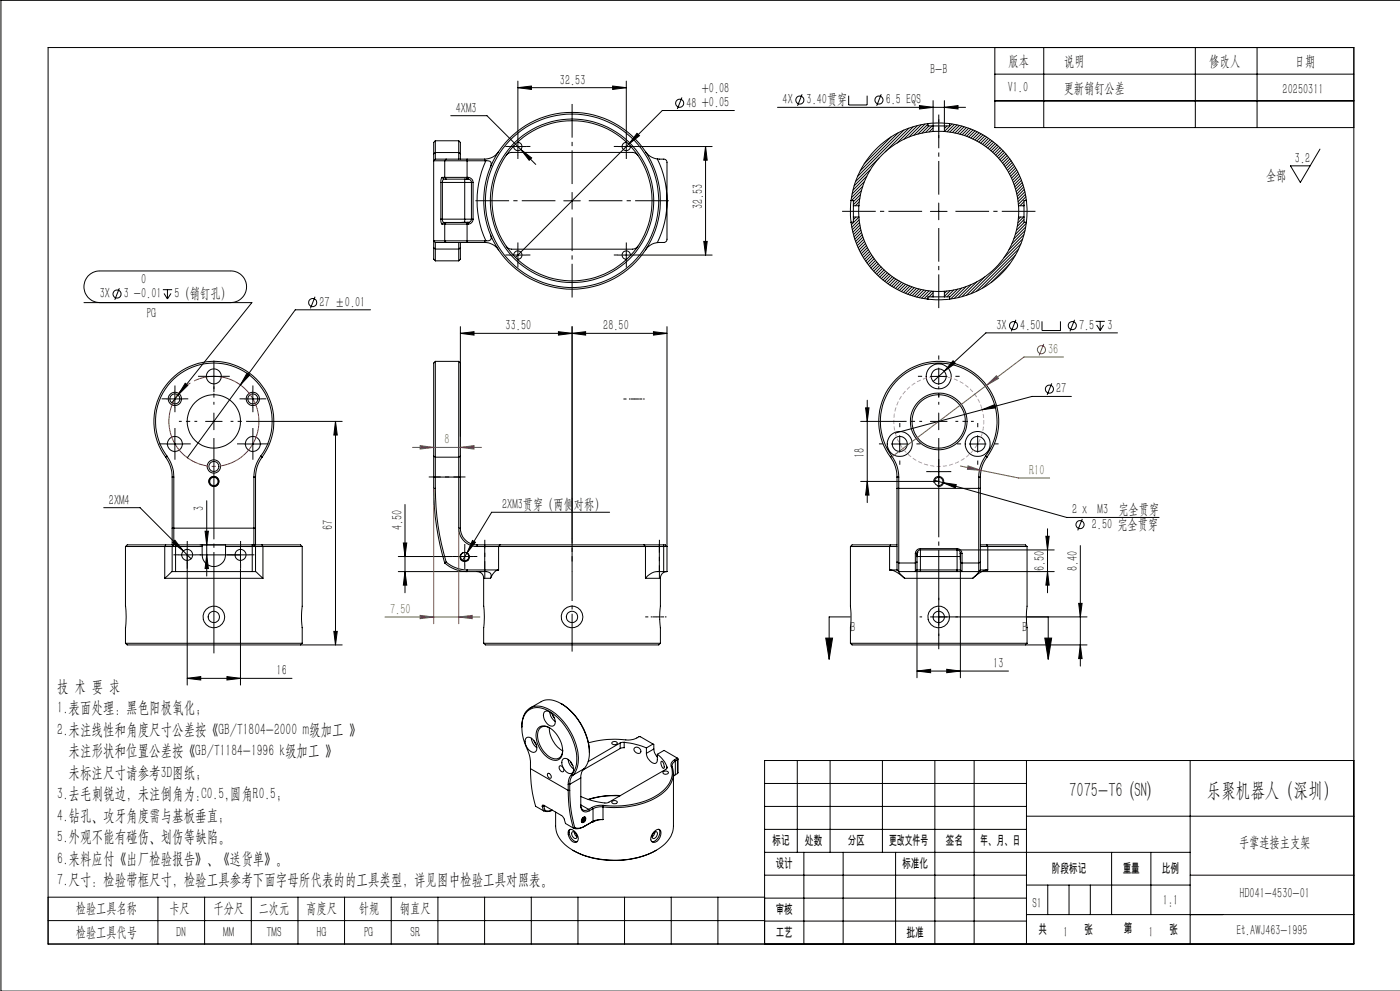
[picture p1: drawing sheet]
<svg xmlns="http://www.w3.org/2000/svg" width="420mm" height="297mm" viewBox="0 0 420 297" stroke-linecap="round" stroke-linejoin="round" font-family="sans-serif">
<g fill="none" stroke="#000" stroke-width=".3">
<path d="M14.4 14.2h391.8v268.7h-391.8zM298.4 14.2v24h107.8M313.1 14.2v24M358.6 14.2v24M377.1 14.2v24M420 .1h-419.7v296.9h419.7M135.2 34.7h10.9l14.6 14.6M155.4 26.3l4-.5v1zM155.4 24.3v15.9M155.4 26.3h32.5M183.8 25.8l4.1 .5-4.1 .5zM187.9 24.3v15.9"/>
<path d="M191.1 40l.7 .7-3.2 2.5zM204.6 29.2l-1.4 3.5M220.3 33.1h-21.6l-44 44M233.3 32.2h56.4M240.6 28.3l-1.3 3.4M254.6 28.7v2.8h5.5v-2.8M264.4 28.3l-1.4 3.4M269.5 39.8l-11.4 11.4M271.2 39l-14 13.9M272.7 38.4l-7.1 7.1M274 38l-4.9 4.9M275.2 37.6l-4.1 4.2"/>
<path d="M275.8 31.6l4.1 .6-4.1 .5zM276.4 37.4l-3.7 3.7M277.5 37.2l-3.4 3.4M278.4 37l2.5-.1 4 .1M278.4 37v.7h6.5v-.7M278.4 37a26.6 26.6 0 0 0-23.1 23.1M278.4 37.2l-3 3M278.7 37.7l-2.1 2.2M279.6 37.7l-1.9 2M279.9 30.2v9.2M279.9 39.4h3.4M279.9 39.4a24.1 24.1 0 0 0-22.2 22.3"/>
<path d="M279.9 38.3l-1.2 1.2M279.9 39.2l-.2 .2M283.3 32.2l4.1-.6v1.1zM283.3 30.2v9.2M283.3 39.4a24 24 0 0 1 22.2 22.3M284.1 37.7l-.8 .8M284.9 37a26.5 26.5 0 0 1 23 23.1M285.6 37.1l-2.3 2.3M286.3 37.3l-2.1 2.2M287.1 37.4l-2.2 2.2M287.8 37.6l-2.1 2.1M288.6 37.8l-2.1 2.1"/>
<path d="M289.2 38l-2 2M289.9 38.2l-2 2M290.6 38.4l-2 2M291.3 38.7l-2 1.9M291.9 38.9l-1.9 1.9M292.5 39.2l-1.9 1.9M293.1 39.5l-1.8 1.9M293.7 39.8l-1.8 1.9M298.4 22.2h107.8M298.4 30.2h107.8M130.1 48.2h3.3M130.1 46.1v2.1"/>
<path d="M130.1 48.2v24M130.6 47.7h3.2M130.6 45.7v2M130.6 42.2v3.5M130.6 42.2l-.5 .5v3.4M130.6 42.2h7M130.6 47.7l-.5 .5M130.6 45.7l-.5 .4M130.6 45.7h7M132.3 54.7h7.1M132.3 54.7v11M132.6 53.2h.8"/>
<path d="M132.6 53.2l-.3 1.5M132.6 53.2l.5 .5M133.1 53.7h.7M133.1 53.7l-.4 1v11l.4 1M133.4 53.2h7M133.4 48.2h12M133.4 53.2l.4 .5M133.4 48.2v5M133.8 53.7h6.3M133.8 47.7h6.3M133.8 47.7l-.4 .5M137.6 45.7v2"/>
<path d="M137.6 42.2v3.5M137.6 42.2l.5 .5v3.4M137.6 45.7l.5 .4M138.1 46.1v1.6M139.3 53.7h.1M139.4 53.7h1M139.4 54.7h2M139.4 53.7v1M139.4 54.7v11M140 53.7h.4M140.1 47.7v6M140.1 53.7h.3"/>
<path d="M140.1 47.7h5.3M140.4 53.2a1.57 1.57 0 0 1 1.5 1.5M140.4 53.7a1.02 1.02 0 0 1 1 1M140.4 53.2v.5M141.4 54.7v11M141.4 54.7h.5M141.9 54.7v11M145.4 47.7v.5M145.8 48.2a1.18 1.18 0 0 1 1.4 .3 1.18 1.18 0 0 1-.1 1.5M145.8 48.2h-.4M145.8 48.2a28.6 28.6 0 0 0 0 24M149.6 45.5a5.1 5.1 0 0 1-4.2 2.2"/>
<path d="M151.9 46.5a1.89 1.89 0 0 1 1.6-.8h36.2a1.89 1.89 0 0 1 1.6 .8M152.9 43.9h4.9M155.2 42.7a1.25 1.25 0 0 1 1.4 1.2 1.25 1.25 0 0 1-1.3 1.3 1.25 1.25 0 0 1-1.2-1.5M155.4 41.4v5M156.2 44.8l3.3 2.5-.7 .7zM171.6 57.7v5M185.4 43.9h5M187.9 41.4v5M188 42.7a1.25 1.25 0 0 0-1.4 1.2 1.25 1.25 0 0 0 1.4 1.3 1.25 1.25 0 0 0 1.1-1.5M191.6 43.9h22M193.6 45.5l.2 .1a5.2 5.2 0 0 0 3.4 2.1M197.2 47.7a28.6 28.6 0 0 1 0 25"/>
<path d="M197.2 47.7h1.9a.96 .96 0 0 1 1 1v23a.96 .96 0 0 1-1 1h-1.9M211.7 43.9l.5 4.1h-1.1zM211.7 43.9v32.5M258 59.4l-2 1.9M258.2 58.3l-2.2 2.2M258.4 57.1l-3 3M258.8 55.8l-3.4 3.4M259.3 54.4l-3.7 3.7M260 52.8l-4.1 4.2M261.1 50.8l-4.9 4.9M263.8 47.3l-7.1 7.1M267.4 41l-8.1 8.1"/>
<path d="M294.3 40.1l-1.8 1.8M294.9 40.4l-1.8 1.9M295.5 40.7l-1.8 1.9M296 41.1l-1.8 1.8M296.5 41.4l-1.8 1.9M297.1 41.8l-1.8 1.8M297.6 42.2l-1.8 1.8M298.1 42.6l-1.8 1.8M298.6 43l-1.8 1.8M299.1 43.4l-1.8 1.8M299.5 43.8l-1.7 1.8M300 44.3l-1.8 1.8"/>
<path d="M300.5 44.7l-1.8 1.8M300.9 45.2l-1.7 1.8M301.3 45.6l-1.7 1.8M301.8 46.1l-1.8 1.8M302.2 46.6l-1.8 1.8M302.6 47.1l-1.8 1.8M303 47.6l-1.8 1.8M303.3 48.2l-1.8 1.7M303.7 48.7l-1.8 1.8M304 49.2l-1.8 1.8M304.4 49.8l-1.9 1.8M304.7 50.4l-1.8 1.8"/>
<path d="M305 50.9l-1.8 1.9M305.3 51.5l-1.8 1.9M305.6 52.1l-1.9 1.9M305.9 52.8l-1.9 1.9M306.2 53.4l-2 1.9M306.4 54l-2 2M306.7 54.7l-2 2M306.9 55.4l-2 2M307.1 56.1l-2.1 2M307.3 56.8l-2.1 2.1M307.4 57.5l-2.1 2.1M307.6 58.2l-2.2 2.2"/>
<path d="M307.8 59l-2.3 2.2M307.9 59.8l-.3 .3M396 44.7l-5.9 10-3-5h5.9M130.1 72.2h3.3M130.1 72.2v2.1M130.1 74.3v3.4l.5 .5M130.1 72.2l.5 .5M130.1 74.3l.5 .3M130.6 72.7h3.2M130.6 72.7v1.9M130.6 74.6v3.6M130.6 78.2h7"/>
<path d="M130.6 74.6h7M132.3 65.7v.8l.3 .7M132.3 65.7h7.1M132.6 67.2h.8M133.1 66.7h.7M133.1 66.7l-.5 .5M133.4 72.2h12M133.4 67.2h7M133.4 72.2l.4 .5M133.4 67.2v5M133.8 72.7h6.3M133.8 66.7h6.3"/>
<path d="M133.8 66.7l-.4 .5M137.6 72.7v1.9M137.6 74.6v3.6M138.1 72.7v1.6M138.1 74.3v3.4l-.5 .5M138.1 74.3l-.5 .3M139.4 66.6l-.9 .1M139.4 66.6h.8M139.4 65.7h2M139.4 65.7v.9M140.1 66.7v6M140.1 66.7h.3"/>
<path d="M140.1 72.7h5.3M140.2 66.6l.5 .1M140.2 66.6h.5M140.4 66.7v.5M141.4 65.7a1.02 1.02 0 0 1-1 1M141.4 65.7h.5M141.9 65.7a1.51 1.51 0 0 1-1.5 1.5M145.4 72.7a5.1 5.1 0 0 1 4.2 2.2M145.4 72.2h.4M145.4 72.2v.5M147.1 70.4a1.16 1.16 0 0 1 .1 1.4 1.16 1.16 0 0 1-1.4 .4M151.9 73.8l.5 .5 1.1 .4h36.2l1.2-.4 .4-.5"/>
<path d="M152.9 76.4h4.9M154.1 76.6a1.26 1.26 0 0 1 1.2-1.4 1.26 1.26 0 0 1 1.3 1.3 1.26 1.26 0 0 1-1.4 1.2M155.4 73.9v5M169.1 60.2h5M185.4 76.4h5M187.9 73.9v5M189.1 76.6a1.26 1.26 0 0 0-1.2-1.4 1.26 1.26 0 0 0-1.3 1.3 1.26 1.26 0 0 0 1.4 1.2M191.6 76.4h22M197.2 72.7l-2.1 .8-1.5 1.4M211.1 72.4h1.1l-.5 4zM255.3 60.1l-.2 2.4 .2 4.1M255.3 66.6a26.5 26.5 0 0 0 23.1 23"/>
<path d="M255.3 60.1h.7v1.6M256 61.7v3.3M256 65v1.6h-.7M256 61.7h1.7M256 65h1.7M256.8 65l-.8 .8M257.7 61.7v3.3M257.7 65a24.1 24.1 0 0 0 22.2 22.3M257.7 65.1l-2.3 2.2M257.7 61.5l-.2 .2M257.7 65.9l-2.1 2.2M257.8 60.5l-1.2 1.2"/>
<path d="M257.8 66.7l-2.1 2.2M258 67.5l-2.1 2.1M258.1 68.2l-2.1 2.1M258.3 69l-2.1 2M258.4 69.7l-1.9 2M258.7 70.4l-2 2M258.9 71l-2 2M259.1 71.7l-1.9 1.9M259.4 72.4l-1.9 1.9M259.6 73l-1.9 1.9M259.9 73.6l-1.8 1.9M260.2 74.2l-1.8 1.9"/>
<path d="M260.5 74.8l-1.8 1.8M260.8 75.4l-1.8 1.8M261.2 75.9l-1.8 1.8M261.5 76.5l-1.8 1.8M261.9 77l-1.8 1.8M262.3 77.5l-1.8 1.8M262.6 78.1l-1.7 1.7M263 78.6l-1.7 1.7M263.5 79.1l-1.8 1.7M263.9 79.5l-1.8 1.8M264.3 80l-1.8 1.8M279.1 63.4h5"/>
<path d="M281.6 60.9v5M303 79.1l-5.7 5.6M304.6 76.5l-9.9 9.9M305.5 61.7v3.3M305.5 65a24 24 0 0 1-22.2 22.3M305.5 61.7h1.7M305.5 65h1.7M305.6 74.6l-12.7 12.7M306.2 65l-.7 .8M306.3 73.1l-15 14.9M306.8 71.6l-5.6 5.6M307.1 65l-1.7 1.8"/>
<path d="M307.2 70.3l-4.5 4.6M307.2 61.7v3.3M307.2 60.4l-1.2 1.3M307.2 61.3l-.3 .4M307.2 65.8l-2 2M307.2 65v1.6h.7M307.3 66.6l-2.4 2.4M307.5 69.1l-3.9 4M307.7 68l-3.5 3.6M307.9 67l-3.3 3.2M307.9 60.1l.2 2.5-.2 4M307.9 66.6a26.4 26.4 0 0 1-23 23"/>
<path d="M307.9 60.1h-.7v1.6M25.2 90.7h50.4l-22.2 27.7M29.9 90.7a4.7 4.7 0 0 1-4.7-4.7 4.7 4.7 0 0 1 4.7-4.8h39.3a4.7 4.7 0 0 1 4.8 4.8 4.7 4.7 0 0 1-4.8 4.7M35.8 86.4l-1.4 3.4M48.9 86.8h2.7M49.2 87.9l1 1.7M50.2 86.8v2.8M51.3 87.9l-1.1 1.7M94.5 88.9l-1.4 3.5M111.2 92.8h-22.6l-32.4 44.4M138.1 99.9l4.1-.5v1zM138.1 97.9v32.9"/>
<path d="M167.5 99.4l4.1 .5-4.1 .5zM171.6 97.9v73.4M171.6 99.9l4.1-.5v1zM196 99.4l4.1 .5-4.1 .5zM200.1 97.9v73.4M200.1 99.9h-62M264.8 80.4l-1.8 1.8M265.2 80.9l-1.7 1.8M265.7 81.3l-1.8 1.8M266.2 81.7l-1.8 1.8M266.7 82.1l-1.8 1.8M267.2 82.5l-1.8 1.8"/>
<path d="M267.7 82.9l-1.8 1.8M268.2 83.3l-1.8 1.8M268.7 83.6l-1.8 1.8M269.3 84l-1.8 1.8M269.9 84.3l-1.9 1.8M270.5 84.6l-1.9 1.9M271.1 84.9l-1.9 1.9M271.7 85.2l-1.9 1.9M272.3 85.5l-1.9 1.9M272.9 85.7l-1.9 2M273.6 86l-2 1.9M274.2 86.2l-1.9 2"/>
<path d="M275 86.4l-2.1 2M275.7 86.6l-2.1 2M276.4 86.8l-2.1 2M277.1 86.9l-2.1 2.1M277.9 87.1l-2.1 2.1M278.4 89.6l2.3 .2 4.2-.2M278.4 89.3l-.4 .3M278.7 87.2l-2.2 2.2M279.5 87.3l-2.3 2.2M279.9 89h3.4M279.9 87.3h3.4M279.9 87.7l-1.2 1.3"/>
<path d="M279.9 88.6l-.3 .4M279.9 89h-1.5v.6M279.9 87.3v1.7M283.3 89h1.6v.6M283.3 87.3v1.7M284 87.2l-.7 .7M285 87.1l-1.7 1.7M286.1 86.9l-2 2.1M287.3 86.7l-2.4 2.4M288.5 86.4l-3.3 3.2M289.8 85.9l-3.5 3.5M291.3 85.3l-3.9 3.9"/>
<path d="M293.1 84.4l-4.5 4.5M295.5 82.9l-5.6 5.6M304.8 95.8l-1.4 3.5M312.6 96.3v2.8h5.5v-2.8M322.4 95.8l-1.4 3.5M328.7 96.3h2.7M329 97.4l1.1 1.7M330.1 96.3v2.8M331.1 97.4l-1 1.7M335.2 99.8h-39.4l-15.8 14.5M50 119.6h5M52.5 117v5.1"/>
<path d="M53.4 118.4l-1.9 2.3M55.6 114.9l.7 .6-2.9 2.9zM61.7 112.8h4.9M64.2 110.3v5M73.3 119.6h5.1M74.1 111.8l.8 .6-2.8 3zM75.8 117v5.1M130.6 108.3v28.7M130.6 108.3l-.5 .5v27.9M130.6 108.3h7M137.6 108.3l.5 .5v27.9M137.6 108.3v28.7"/>
<path d="M260.2 119.9v30.7M279.1 112.8h5M281.6 110.3v5M285.9 108.1l.7 .8-3.3 2.4zM315.5 114.9l-1.4 3.5M321.4 118.8h-11.8l-41 11M49.7 137a18 18 0 0 1 2.4-24 18 18 0 0 1 24.2 0 18 18 0 0 1 2.3 24M49.7 137a10 10 0 0 1 1.9 6M50 133.1h5M50.1 136.7a17.5 17.5 0 0 1 2.3-23.4 17.5 17.5 0 0 1 23.5 0 17.5 17.5 0 0 1 2.3 23.4M50.1 136.7a10.7 10.7 0 0 1 2 6.3M50.1 136.7l-.4 .3"/>
<path d="M52.5 130.6v4.9M61.7 126.3h4.9M64.2 123.8v5M73.3 133.1h5.1M74.6 126.3h28.1M75.8 130.6v4.9M78.2 136.7a10.7 10.7 0 0 0-2 6.3M78.2 136.7l.4 .3M78.6 137a9.8 9.8 0 0 0-1.9 6M100.6 126.3l.6 4.1h-1zM100.6 126.3v67M130.1 136.7v6.3"/>
<path d="M130.1 136.7l.5 .3M130.6 137v9.4M130.6 137h7M137.6 137v21.3M138.1 136.7v6.3M138.1 136.7l-.5 .3M258.2 126.3h12.9M259.7 122.2h1l-.5 4.1zM267.2 137a18 18 0 0 1 2.3-24 18 18 0 0 1 24.2 0 18 18 0 0 1 2.4 24M267.2 137a10 10 0 0 1 1.9 6M267.4 133.1h5M267.5 136.7a17.5 17.5 0 0 1 2.4-23.4 17.5 17.5 0 0 1 23.4 0 17.5 17.5 0 0 1 2.4 23.4"/>
<path d="M267.5 136.7a10.4 10.4 0 0 1 2.1 6.3M267.5 136.7l-.3 .3M269.9 130.6v4.9M279.1 126.3h5M281.6 123.8v5M281.6 138.8v5.1M290.8 133.1h5M293.3 130.6v4.9M294.6 122.8l3.9-1.6 .2 1zM295.7 136.7a10.7 10.7 0 0 0-2.1 6.3M295.7 136.7l.4 .3M296.1 137a9.8 9.8 0 0 0-2 6"/>
<path d="M31.1 152.1h10.9l15.3 15.4M51.6 158.3v5M51.6 143h.5M51.6 158.3h25.1M51.6 143v15.3M52.1 143v20.3M61.5 159.2h1l-.5 4.1zM62 150.1v22.5M62.7 144.7a1.5 1.5 0 0 1 1.4-1.9 1.5 1.5 0 0 1 1.6 1.7 1.5 1.5 0 0 1-1.9 1.3M76.2 143v20.3M76.2 143h.5M76.7 158.3v5"/>
<path d="M76.7 143v15.3M121.5 151.2v26.5M130.1 146.4a78.5 78.5 0 0 0 3.3 22.3M130.1 143h8M130.1 146.4h.5M130.1 143v3.4M130.6 146.4a76.5 76.5 0 0 0 3.2 22M137.6 158.3a5.5 5.5 0 0 0 5.5 5.5M137.6 158.3h.5M138.1 158.3a5 5 0 0 0 5 5M138.1 143v15.3M182.9 153.5h-35.4l-8.7 14.4"/>
<path d="M258.2 144.3h23.4M260.2 144.3l.5 4.1h-1zM269.1 146.4v22M269.1 143h.5M269.1 146.4h25M269.1 143v3.4M269.6 143v25.7M279.1 141.4h5M280.2 144.7a1.5 1.5 0 0 1 1.3-1.9 1.5 1.5 0 0 1 1.6 1.7 1.5 1.5 0 0 1-1.9 1.3M280.4 144l2.4 .6M282.8 144.6l4.1 .6-.3 1zM282.8 144.6l37.2 10.5h27.7"/>
<path d="M293.6 143v25.7M293.6 143h.5M294.1 146.4v22M294.1 143v3.4M314.3 158.5v19.2M324.7 155.5l-1.4 3.5M37.6 163.8h11.8M37.6 163.8l.3 21.1-.3 7.9M49.4 173.3h29.5M49.4 163.8h2.2M49.4 163.8v9.5M49.7 163.3h2.4"/>
<path d="M49.7 163.3h-11.5l-.6 .5M49.7 163.3l-.3 .5M51.6 171.3l-2.2 2M51.6 163.8h9M51.6 171.3h1.1M51.6 163.8v7.5M51.8 162.6l.7-.7 2.5 3.2zM52.1 163.3h.6M52.1 163.3l-.5 .5M52.7 171.3h23M52.7 163.3h23M52.7 163.3v8"/>
<path d="M53.7 166.3h5M56.2 163.8v41.5M60 166.3h14.6M60.6 163.3h7.1a8 8 0 0 1-.5 4.8 3.5 3.5 0 0 1-4 1.6 3.5 3.5 0 0 1-2.6-3.4zM62 166.3l.5 4.1h-1zM67.7 163.8h9M72.1 170.5v34.8M72.1 163.8v5M75.7 171.3h1M75.7 163.3h.5M75.7 163.3v8M76.2 163.3h2.4"/>
<path d="M76.2 163.3l.5 .5M76.7 171.3l2.2 2M76.7 163.8h2.2M76.7 163.8v7.5M78.6 163.3h11.6l.5 .5M78.6 163.3l.3 .5M78.9 163.8h11.8M78.9 163.8v9.5M90.7 163.8v17.9l-.2 2.8 .2 8.3M119.5 166.8h16.2M121 162.7h1l-.5 4.1zM121.5 171.3l.5 4.1h-1z"/>
<path d="M133.4 168.7a10 10 0 0 0 6.7 2.6v-.5M133.8 168.4a9.9 9.9 0 0 0 6.3 2.4M133.8 168.4l-.4 .3M136.9 166.8h5M138.9 165.7a1.24 1.24 0 0 0-.5 1.8 1.24 1.24 0 0 0 2 .1 1.24 1.24 0 0 0-.4-1.9M139.4 164.3v5M140.1 170.8h9.5M140.3 165.9l.1 .1M141.7 162l.9 .5-2.5 3.2zM143.1 171.3a1.93 1.93 0 0 1 2 2M143.1 163.8h6.5M143.1 163.3h2.3"/>
<path d="M143.1 163.3v.5M145.1 173.3l.2 11.6-.2 7.9M145.1 173.3h2M145.4 163.3h4.6M145.4 171.3h.2a1.39 1.39 0 0 1 1.4 .5 1.39 1.39 0 0 1 .1 1.5M145.4 163.3v8M145.4 171.3h-25.9M149.6 170.8l-1.1 .5-1.4 2M149.6 163.8h44M149.6 163.8v7M150 163.3h43.2M150 163.3l-.4 .5"/>
<path d="M193.2 163.3h4.6M193.2 163.3l.4 .5M193.6 173.3h4.5M193.6 163.8v9.5M197.8 171.3h-.4a4.4 4.4 0 0 0-3.8 2M197.8 163.3v8M197.8 171.3h1.3M197.8 163.3h1.3M198.1 173.3v8.4l-.2 2.8 .2 8.3M199.1 163.3h.5l.5 .5h-6.5M199.1 171.3h1M199.1 163.3v8"/>
<path d="M200.1 171.3a1.93 1.93 0 0 0-2 2M255.1 163.8h11.8M255.1 163.8v17.9l.2 2.1-.2 9M266.9 170.8l1.8 .5 2.7 2M266.9 163.8h2.2M266.9 170.8h2.2M266.9 163.8v7M267.2 163.3h1.9M267.2 163.3h-11.6l-.5 .5M267.2 163.3l-.3 .5M269.1 168.4v2.4M269.1 168.4l.5 .3"/>
<path d="M269.1 170.8l.5 .5M269.6 171.3l1.8 2M269.6 171.3h.1M269.6 168.7v2.6M269.6 171.3h5M269.6 168.7h5M271.4 173.3h20.4M274.6 165.9v2.8M274.6 168.7v2.6M274.6 171.3h1.5M275.1 170.8v32.3M275.1 165.8v2.6"/>
<path d="M275.1 168.4v2.4M275.1 170.8h13M275.1 165.8l-.5 .1M275.1 168.4l-.5 .3M275.1 170.8l-.5 .5M275.1 165.8v.5M275.1 165.8v1M275.1 166.8h1M275.1 166.8v.1M275.2 165.5h.1M276.1 164.4l-.6 .1a1.57 1.57 0 0 0-.9 1.4M276.1 164.8l-.5 .2-.5 .8"/>
<path d="M276.1 164.8v2M276.1 171.3h11M276.1 164.4h11M276.1 164.4v.4M276.1 166.8v4.5M276.1 166.8h11M287.1 164.4a1.46 1.46 0 0 1 1.5 1.5M287.1 164.8l.6 .2 .4 .8M287.1 164.8v2M287.1 166.8h1M287.1 171.3h1.5M287.1 164.4v.4"/>
<path d="M287.1 166.8v4.5M288.1 166.8v1M288.1 166v.8M288.1 165.6v.4M288.1 170.8v32.3M288.1 165.8v2.6M288.1 168.4v2.4M288.1 165.8l.5 .1M288.1 168.4l.5 .3M288.1 170.8l.5 .5M288.1 165.8v.2M288.6 165.9v2.8"/>
<path d="M288.6 168.7v2.6M288.6 168.7h5M293.6 168.7v2.6M293.6 171.3l-1.8 2M293.6 171.3h.1M294.1 168.4v2.4M294.1 163.8h2.2M294.1 170.8h2.2M294.1 163.3h2M294.1 168.4l-.5 .3M294.1 170.8l-.5 .5M296.1 163.3h11.5l.5 .5"/>
<path d="M296.1 163.3l.2 .5M296.3 170.8l-1.8 .5-2.7 2M296.3 163.8h11.8M296.3 163.8v7M308.1 163.8v17.9l-.2 2.8 .2 8.3M313.8 160.7h.9l-.4 4.1zM314.3 171.3l.4 4.1h-.9zM316.3 171.3h-27.7M316.3 164.8h-40.2M324.1 163.5v36.1M37.6 192.8l.6 .5h52M37.6 192.8h53.1"/>
<path d="M90.2 193.3h12.5M90.7 192.8l-.5 .5M100.2 189.2h1l-.6 4.1zM145.1 192.8h53M145.1 192.8l.5 .5h52l.5-.5M247.7 191.2h2.1l-1.1 6.4zM255.1 184.9h-6.4v12.7M255.1 192.8h53M255.1 192.8l.5 .5h52M281.6 182.4v5M307.6 193.3h18.5M308.1 192.8l-.5 .5"/>
<path d="M313.4 191.2h2.1l-1 6.4zM314.5 184.9v12.7M323.6 180.8h1l-.5 4.1zM324.1 193.3l.5 4.1h-1zM326.1 184.9h-47M56.2 203.3l4-.5v1zM56.2 203.3h31.4M68.1 202.8l4 .5-4 .5zM156.6 217.9a5.6 5.6 0 0 1 3.9-6.2 10.6 10.6 0 0 1 8.5 4.5 16.6 16.6 0 0 1 4.2 13.7l-.7 1.6-.7 .8M159 212.2l3.3-1.9a6.5 6.5 0 0 1 7 1.2 18.2 18.2 0 0 1 7.4 15.8l-.6 1.8-.9 1.3M161.6 218.1a2.93 2.93 0 0 1 3.9 .4 8 8 0 0 1 3 8.3 2.47 2.47 0 0 1-3.9 .4 7.9 7.9 0 0 1-3.5-8.5zM163.4 213.3a2.42 2.42 0 0 1 3 2 1.43 1.43 0 0 1-.9 2.3 3.2 3.2 0 0 1-2.1-4.3z"/>
<path d="M164.8 218.1a8.2 8.2 0 0 0 4 6.9M164.9 213.4a4.1 4.1 0 0 0 1.6 2.8M164.9 218.2a2.29 2.29 0 0 0-2.6-.2 2.29 2.29 0 0 0-1 2.4 7.8 7.8 0 0 0 5 7 2.14 2.14 0 0 0 2.5-2.5M165.7 214.1l.6 1.1M168.3 210.9a18 18 0 0 1 8.5 14.7M275.1 201.1l4.1-.5v1zM275.1 201.1h27.4M284 200.6l4.1 .5-4.1 .5zM157.7 221.3a1.61 1.61 0 0 1 2.6 .8 2.4 2.4 0 0 1 .2 3.3 3 3 0 0 1-2.9-3.5zM159.1 230.4v-2.3l-.7-3a12.8 12.8 0 0 1-1.1-10.7 4.7 4.7 0 0 1 6.9-1.5 17.6 17.6 0 0 1 8.7 16.2l-.5 1.8-1 1.3M159.1 230.4a38.5 38.5 0 0 0 1.6 11.2l2.4 1.4M159.1 230.4l11.4 6.5"/>
<path d="M159.4 221.2a3.9 3.9 0 0 0 1.6 2.9M160.2 222l.6 1.1M164.4 231.8a.88 .88 0 0 1 .8 .5 .88 .88 0 0 1-.1 1 1.02 1.02 0 0 1-.7-1.5zM167.9 229.5a1.09 1.09 0 0 1 1.1 .6 1.09 1.09 0 0 1-.2 1.2 1.23 1.23 0 0 1-.9-1.8zM168.9 227.5a1.95 1.95 0 0 1 2.6 1.3 2.01 2.01 0 0 1-.2 3 3.2 3.2 0 0 1-2.4-4.3zM170.4 227.6a3.8 3.8 0 0 0 1.7 2.8M170.5 236.9a38.5 38.5 0 0 0 1.5 11.3M170.5 235.1v1.8M170.5 235.1h.4M170.5 236.9h.4M170.9 236.9a39.2 39.2 0 0 0 1.5 11.1M170.9 235.1v1.8"/>
<path d="M171.2 228.3l.6 1.1M171.4 232.2a4 4 0 0 0-.9 2.9M171.4 232.2l.4 .1M171.8 232.3a3.9 3.9 0 0 0-.9 2.8M174.2 233.1v8.4a1.57 1.57 0 0 0 .8 1.7 1.57 1.57 0 0 0 1.8-.2M174.2 233.1l-3.3 2M175.2 230.4a3.5 3.5 0 0 0-1 2.7M175.2 230.4l-3.4 1.9M176.5 222.6a34.4 34.4 0 0 1 12.6-.8l2.9-1 3.9 2.2M183.6 222.5a.91 .91 0 0 1 1.6 .3 .92 .92 0 0 1-1.6-.2zM186 238.5a26.2 26.2 0 0 0-9.5 1.1M186.1 222.7l-9.6 5.5"/>
<path d="M186.1 222.7v1.6M186.1 224.3l-11.2 6.5M186.1 238.4a25.5 25.5 0 0 0-9.6 1.2M187.3 222.5a24.3 24.3 0 0 1 6.6 1.7M187.3 222.5l-1.2 .2M187.3 222.5v1.6l-1.2 .2M190.4 224.1a1.18 1.18 0 0 1 1.4 .1 1.18 1.18 0 0 1 .3 1.4 1.19 1.19 0 0 1-1.4-.1 1.19 1.19 0 0 1-.3-1.4zM193.9 225.8a3 3 0 0 0 2.8 2.9l.4-.5 .1-2.1M193.9 224.2v1.6M195.9 223l-2 1.2M195.9 223l.2 .1v1.4M196.1 224.5l.3 1.1 .8 1.3"/>
<path d="M196.1 224.5l-2.2 1.3M197.2 226.1a8.1 8.1 0 0 1 2.9 3.8M197.2 226.1l2-1.2 3.8 2.2M198.4 228.2a1.42 1.42 0 0 1 .8 1.9v.2a1.74 1.74 0 0 1-.8-2.1zM199 231.3a.93 .93 0 0 1 1.5 .4 .92 .92 0 0 1-1.6-.2zM200.1 229.9l-.4 .7-17.4 10a7.3 7.3 0 0 1-3.9-.5l-4.2-1.4M200.1 229.9v.3M201.4 229.6a7.4 7.4 0 0 1-3.7 8.3 25.5 25.5 0 0 1-16.7 3.5M201.4 229.6l.3 .2M201.7 229.8a7.3 7.3 0 0 1-3.4 8.3 25.6 25.6 0 0 1-17.4 3.7M202 231.8v15.8a8.7 8.7 0 0 1-5.2 7.2M202.4 227.7a1.66 1.66 0 0 0-1 1.9"/>
<path d="M202.4 227.7l.2 .4M202.6 228.1a1.47 1.47 0 0 0-.9 1.7M202.6 232.2l-.6 .5M202.6 228.1v4.1M203 227.1v.2M203 227.1l.4 .3-.2 .3M203 227.3l-.6 .4M203 227.3l.2 .4M203.2 227.7l-.6 .4M203.2 231.8l-.6 .4M203.2 227.7v4.1M203.4 227.5v4.1l-.2 .2"/>
<path d="M229.4 234.8h78.5M239.2 227.9v27.5M249 227.9v27.5M264.7 227.9v27.5M280.5 227.9v55M292.2 227.9v55M307.9 227.9v55M357 227.9v55M406.2 227.9h-176.8v55M162.7 241.7l.4 1.3M163.2 241.6l.3 1.2M163.2 241.6l-.5 .1"/>
<path d="M163.2 241.4l5.5 3.2 .6 .9 .4 1.3 2.3 1.4M163.2 241.4l-.4-.1-.1 .4M163.2 241.4v.2M163.4 241.5l-.2 .1M163.5 242.8l-.4 .2M165.7 242.8l-1.2 .3-1-.3M165.7 242.8l-1.6 .4-1-.2M166.7 243.4v4.2a9 9 0 0 0 5.6 7.5 27.9 27.9 0 0 0 24.5-.3M170.8 248.6a2.59 2.59 0 0 1 2.3 3.7 1.94 1.94 0 0 1-2.5-1.8 1.65 1.65 0 0 1 .2-1.9zM171 248.6a2.7 2.7 0 0 0 2.2 3.6M171.7 249.3a1.27 1.27 0 0 1 1.1 2 1.34 1.34 0 0 1-1.1-2zM171.9 254.8a27.2 27.2 0 0 0 24.9 0"/>
<path d="M172.3 249.4l.2 .8 .6 .6M172.4 248l-.4 .2M174.2 241.2l2.4 1.4a1.43 1.43 0 0 1-1.7 .2 1.43 1.43 0 0 1-.7-1.6zM174.8 245.2l-.4 .6 .2 .7M174.8 245.2l-.3 .4M174.9 245.1l-.4 .6M175.2 247.8l.2-.2a3.2 3.2 0 0 1-3 .4M175.2 247.8a3.6 3.6 0 0 1-3.2 .4M175.2 244.9l-.3 .8-.5 .3zM175.3 244.9l-.5 .3M175.3 244.9l.4 .1-.1 .8M175.3 244.9a1.04 1.04 0 0 1-.9 1.3"/>
<path d="M175.3 244.9a.81 .81 0 0 1 .1 1 .81 .81 0 0 1-1 .3M175.3 244.9a1.13 1.13 0 0 1-.9 1.3M175.4 244.9a.94 .94 0 0 1-.9 1.3M175.6 245.8a.88 .88 0 0 1-1 .7M175.6 245.8l-.6 .6-.4 .1M176.6 242.6l.2 .4M177.5 246.4h.2M177.7 242l-1.1 .6M177.7 242l.2 .4M177.9 246.2l-.2 .1 .6-.2-.6 .3M177.9 242.4l-1.1 .6M177.9 242.4v3.8"/>
<path d="M177.9 246.2l-2.7 1.6M180.9 245.6l-1.3 .1-1.9 .7M180.9 241.8l-1.6 .1-1.4 .5M180.9 245.6l-1.6 .1-1.4 .5M180.9 241.8v3.8M181 241.4a5.9 5.9 0 0 0-3.3 .6M181 241.4l-.1 .4M183.6 240.2a.93 .93 0 0 1 1.6 .3 .95 .95 0 0 1-1.6-.2zM196.2 249.3a1.2 1.2 0 0 1 2-.2 2.95 2.95 0 0 1-2 3.4 1.19 1.19 0 0 1-.8-2zM196.2 249.6a.65 .65 0 0 1 1-.1 .65 .65 0 0 1-.1 1 .8 .8 0 0 1-.6 .7 .8 .8 0 0 1-.8-.2v-.7zM196.5 249.4l-.4 1-.4 .4M197.7 248.5a2.68 2.68 0 0 1-2.2 3.7"/>
<path d="M229.4 241.7h78.5M229.4 248.6h78.5M229.4 255.4h127.6M241.2 255.4v27.5M252.9 255.4v27.5M268.7 255.4v27.5M307.9 244.6h98.3M333.5 255.4v18.7M345.3 255.4v18.7M14.4 275.9h215M14.4 268.9h215M47.4 268.9v14"/>
<path d="M61.4 268.9v14M75.4 268.9v14M89.4 268.9v14M103.4 268.9v14M117.4 268.9v14M131.4 268.9v14M145.4 268.9v14M159.4 268.9v14M173.4 268.9v14M187.4 268.9v14M201.4 268.9v14M215.4 268.9v14"/>
<path d="M229.4 276h78.5M229.4 269.2h78.5M229.4 262.3h78.5M307.9 265.3h49.1M307.9 274.1h98.3M314.3 265.3v8.8M320.7 265.3v8.8M327.1 265.3v8.8M357 262.3h49.2"/>
<circle cx="203.9" cy="30.9" r="1.21"/>
<circle cx="239.9" cy="30" r="1.21"/>
<circle cx="263.7" cy="30" r="1.22"/>
<circle cx="171.6" cy="60.2" r="24.5"/>
<circle cx="171.6" cy="60.2" r="26.5"/>
<circle cx="171.6" cy="60.2" r="24"/>
<circle cx="171.6" cy="60.2" r="26"/>
<circle cx="35.1" cy="88.1" r="1.22"/>
<circle cx="93.8" cy="90.7" r="1.21"/>
<circle cx="304.1" cy="97.6" r="1.21"/>
<circle cx="321.7" cy="97.6" r="1.21"/>
<circle cx="52.5" cy="119.6" r="1.51"/>
<circle cx="52.5" cy="119.6" r="1.99"/>
<circle cx="64.1" cy="112.8" r="2.24"/>
<circle cx="75.9" cy="119.6" r="1.51"/>
<circle cx="75.9" cy="119.6" r="2"/>
<circle cx="281.6" cy="112.8" r="3.8"/>
<circle cx="281.6" cy="112.8" r="2.25"/>
<circle cx="314.8" cy="116.6" r="1.22"/>
<circle cx="52.5" cy="133" r="2.25"/>
<circle cx="64.1" cy="126.3" r="8"/>
<circle cx="64.1" cy="139.8" r="1.51"/>
<circle cx="64.2" cy="139.8" r="1.99"/>
<circle cx="75.8" cy="133.1" r="2.26"/>
<circle cx="269.9" cy="133.1" r="3.7"/>
<circle cx="269.9" cy="133.1" r="2.24"/>
<circle cx="281.6" cy="126.3" r="8"/>
<circle cx="281.6" cy="126.3" r="8.5"/>
<circle cx="293.3" cy="133.1" r="2.26"/>
<circle cx="293.3" cy="133.1" r="3.7"/>
<circle cx="64.1" cy="144.3" r="1.25"/>
<circle cx="64.2" cy="144.3" r="1.53"/>
<circle cx="281.6" cy="144.3" r="1.25"/>
<circle cx="324" cy="157.2" r="1.22"/>
<circle cx="56.2" cy="166.3" r="1.65"/>
<circle cx="72.2" cy="166.3" r="1.64"/>
<circle cx="139.4" cy="166.9" r="1.37"/>
<circle cx="64.1" cy="184.9" r="1.7"/>
<circle cx="64.2" cy="184.9" r="3.3"/>
<circle cx="171.6" cy="184.9" r="1.7"/>
<circle cx="171.6" cy="184.9" r="3.3"/>
<circle cx="281.6" cy="184.9" r="3.3"/>
<circle cx="281.6" cy="184.9" r="1.69"/>
</g>
<g fill="none" stroke="#808000" stroke-width=".3">
<path d="M296 115.5l2.9-2.9 .6 .8zM313.1 103.1l-1.4 3.4M319 107h-11.8l-39.9 30.2M123.8 134.1h20.7M126 133.6l4.1 .5-4.1 .5zM138.1 134.1l4.1-.5v1zM288.1 139.7l6.2 1.3M290.4 139.6l3.9 1.4-4.1-.4zM130.1 146.4v40.5M137.6 158.3v28.6M294.3 141l11.3 2.3h9.3M115.5 184.9h28.5"/>
<path d="M126 184.4l4.1 .5-4.1 .5zM137.6 184.9l4.1-.5v1z"/>
<circle cx="312.4" cy="104.8" r="1.22"/>
</g>
<path d="M77.1 122.3a13.5 13.5 0 0 0-22.6-5.5 13.5 13.5 0 0 0 6 22.5 13.5 13.5 0 0 0 16.8-16l-.2-1" fill="none" stroke="#f00" stroke-width=".3" stroke-dasharray="30.5 1.3 1.3 1.3" stroke-dashoffset="7.1" stroke-linecap="butt"/>
<path d="M294.5 122.3a13.5 13.5 0 0 0-22.5-5.5 13.5 13.5 0 0 0 5.9 22.5 13.5 13.5 0 0 0 16.9-16l-.3-1" fill="none" stroke="#f0f" stroke-width=".3" stroke-dasharray="1.3 .6" stroke-dashoffset=".1" stroke-linecap="butt"/>
<path d="M171.6 55.2v-24M281.6 58.3v-24M166.6 60.2h-24M171.6 65.2v24M176.6 60.2h24M276.6 63.3h-24M281.6 68.3v24M286.6 63.3h24" fill="none" stroke="#000" stroke-width=".3" stroke-dasharray="30.5 1.3 1.3 1.3" stroke-dashoffset="20.4" stroke-linecap="butt"/>
<g fill="none" stroke="#000" stroke-width=".3" stroke-dasharray="30.5 1.3 1.3 1.3" stroke-linecap="butt">
<path d="M152.9 43.9h-1.3M155.4 41.4v-1.3M155.4 46.4v1.2M157.9 43.9h1.2M185.4 43.9h-1.3M187.9 41.4v-1.3M187.9 46.4v1.2M190.4 43.9h1.2M152.9 76.4h-1.3M155.4 73.9v-1.2M155.4 78.9v1.3M157.9 76.4h1.2"/>
<path d="M185.4 76.4h-1.3M187.9 73.9v-1.2M187.9 78.9v1.3M190.4 76.4h1.2M50 119.5h-1.5M52.5 117v-1.5M55 119.5h1.5M61.7 112.8h-2.3M64.2 110.3v-2.3M64.2 115.3v2.2M66.7 112.8h2.2M73.4 119.5h-1.5"/>
<path d="M75.9 117v-1.5M78.4 119.5h1.5M276.6 112.8h-1.2M281.6 107.8v-1.3M281.6 117.8v1.2M286.6 112.8h1.3M50 133h-2.3M52.5 130.5v-2.2M52.5 135.5v2.3M52.5 122v1.5M55 133h2.2M73.4 133h-2.3"/>
<path d="M75.9 130.5v-2.2M75.9 135.5v2.3M75.9 122v1.5M78.4 133h2.2M264.9 133h-1.2M269.9 128v-1.2M269.9 138v1.3M274.9 133h1.3M281.6 138.8v-1.2M288.3 133h-1.2M293.3 128v-1.2M293.3 138v1.3"/>
<path d="M298.3 133h1.3M279.1 141.3h-1.2M281.6 143.8v1.3M284.1 141.3h1.3M53.7 166.3h-1.7M56.2 163.8v-1.7M56.2 168.8v1.6M58.7 166.3h1.6M69.7 166.3h-1.7M72.2 163.8v-1.7M72.2 168.8v1.6M74.7 166.3h1.6"/>
<path d="M136.9 166.8h-1.2M139.4 164.3v-1.3M139.4 169.3v1.2M141.9 166.8h1.3M145.4 173.3v-2.5M281.6 179.9v-.8M171.6 192.8v2.5M276.6 184.9h-.7M281.6 189.9v.7M286.6 184.9h.8"/>
</g>
<path d="M145.4 170.8v-9" fill="none" stroke="#000" stroke-width=".3" stroke-dasharray="30.5 1.3 1.3 1.3" stroke-dashoffset="27.9" stroke-linecap="butt"/>
<path d="M197.8 173.3v-11.5" fill="none" stroke="#000" stroke-width=".3" stroke-dasharray="30.5 1.3 1.3 1.3" stroke-dashoffset="26.6" stroke-linecap="butt"/>
<path d="M128.6 142.9h11" fill="none" stroke="#000" stroke-width=".3" stroke-dasharray="30.5 1.3 1.3 1.3" stroke-dashoffset="26.9" stroke-linecap="butt"/>
<path d="M281.6 41.4v-5.7M187 119.6h5.7M59.2 126.3h-5.5M64.2 121.3v-5.5M69.2 126.3h5.5M276.6 126.3h-5.5M281.6 121.3v-5.5M286.6 126.3h5.5M193.6 184.9h5.6" fill="none" stroke="#000" stroke-width=".3" stroke-dasharray="30.5 1.3 1.3 1.3" stroke-dashoffset="29.6" stroke-linecap="butt"/>
<path d="M188.7 119.6h4.7M195.2 184.9h4.7" fill="none" stroke="#000" stroke-width=".3" stroke-dasharray="30.5 1.3 1.3 1.3" stroke-dashoffset="30" stroke-linecap="butt"/>
<path d="M171.6 168.3v-7" fill="none" stroke="#000" stroke-width=".3" stroke-dasharray="30.5 1.3 1.3 1.3" stroke-dashoffset="28.9" stroke-linecap="butt"/>
<path d="M171.6 192.8v-21.5" fill="none" stroke="#000" stroke-width=".3" stroke-dasharray="30.5 1.3 1.3 1.3" stroke-dashoffset="21.6" stroke-linecap="butt"/>
<path d="M281.6 131.3v63.3" fill="none" stroke="#000" stroke-width=".3" stroke-dasharray="30.5 1.3 1.3 1.3" stroke-dashoffset=".7" stroke-linecap="butt"/>
<path d="M64.2 131.3v64.5" fill="none" stroke="#000" stroke-width=".3" stroke-dasharray="30.5 1.3 1.3 1.3" stroke-dashoffset=".1" stroke-linecap="butt"/>
<g fill="#000">
<path d="M155.4 26.3l4-.5v1zM183.8 25.8l4.1 .5-4.1 .5zM56.2 203.3l4-.5v1zM68.1 202.8l4 .5-4 .5z"/>
<path d="M275.8 31.6l4.1 .6-4.1 .5zM283.3 32.2l4.1-.6v1.1z"/>
<path d="M211.7 43.9l.5 4.1h-1.1zM211.1 72.4h1.1l-.5 4zM259.7 122.2h1l-.5 4.1zM260.2 144.3l.5 4.1h-1zM313.8 160.7h.9l-.4 4.1zM314.3 171.3l.4 4.1h-.9zM61.5 159.2h1l-.5 4.1zM62 166.3l.5 4.1h-1z"/>
<path d="M138.1 99.9l4.1-.5v1zM167.5 99.4l4.1 .5-4.1 .5z"/>
<path d="M196 99.4l4.1 .5-4.1 .5zM171.6 99.9l4.1-.5v1z"/>
<path d="M100.6 126.3l.6 4.1h-1zM100.2 189.2h1l-.6 4.1z"/>
<path d="M294.6 122.8l4.1-.6-.2-1zM74.1 111.8l-2 3.6 2.8-3z"/>
<path d="M121 162.7h1l-.5 4.1zM121.5 171.3l.5 4.1h-1z"/>
<path d="M141.7 162l-1.6 3.7 2.5-3.2zM191.1 40l-2.5 3.2 3.2-2.5zM156.2 44.8l2.6 3.2 .7-.7zM285.9 108.1l-2.6 3.2 3.3-2.4zM282.8 144.6l3.8 1.6 .3-1zM52.5 161.9l-.7 .7 3.2 2.5zM55.6 114.9l-2.2 3.5 2.9-2.9z"/>
<path d="M313.4 191.2h2.1l-1 6.4zM247.7 191.2h2.1l-1.1 6.4z"/>
<path d="M323.6 180.8h1l-.5 4.1zM324.1 193.3l.5 4.1h-1z"/>
<path d="M275.1 201.1l4.1-.5v1zM284 200.6l4.1 .5-4.1 .5z"/>
</g>
<g fill="#808000">
<path d="M296 115.5l3.5-2.1-.6-.8zM290.4 139.6l-.2 1 4.1 .4z"/>
<path d="M126 133.6l4.1 .5-4.1 .5zM138.1 134.1l4.1-.5v1z"/>
<path d="M126 184.4l4.1 .5-4.1 .5zM137.6 184.9l4.1-.5v1z"/>
</g>
<g font-size="6.2">
<text x="320.8" y="238.7">7075-T6 (SN)</text>
<text x="362.1" y="239">乐聚机器人（深圳）</text>
</g>
<g font-size="4.9">
<text x="17.1" y="207.4">技 术 要 求</text>
<text x="17.1" y="213.8">1.表面处理：黑色阳极氧化；</text>
<text x="17.1" y="220.3">2.未注线性和角度尺寸公差按《GB/T1804-2000 m级加工 》</text>
<text x="20.6" y="226.7">未注形状和位置公差按《GB/T1184-1996 k级加工 》</text>
<text x="20.6" y="233.1">未标注尺寸请参考3D图纸；</text>
<text x="17.1" y="239.6">3.去毛刺锐边，未注倒角为:C0.5,圆角R0.5；</text>
<text x="17.1" y="246">4.钻孔、攻牙角度需与基板垂直；</text>
<text x="17.1" y="252.5">5.外观不能有碰伤、划伤等缺陷。</text>
<text x="17.1" y="258.9">6.来料应付《出厂检验报告》、《送货单》。</text>
<text x="17.1" y="265.3">7.尺寸：检验带框尺寸，检验工具参考下面字母所代表的的工具类型，详见图中检验工具对照表。</text>
</g>
<g font-size="4.4">
<text x="279" y="22.1">B-B</text>
<text x="302.6" y="19.9">版本</text>
<text x="319.3" y="19.9">说明</text>
<text x="362.9" y="19.9">修改人</text>
<text x="388.4" y="19.9">日期</text>
<text x="168" y="25.4">32.53</text>
<text x="210.5" y="27.9">+0.08</text>
<text x="302.4" y="27.7">V1.0</text>
<text x="319.1" y="27.8">更新销钉公差</text>
<text x="384.8" y="28.1">20250311</text>
<text x="136.8" y="33.8">4XM3</text>
<text x="205.9" y="32.2">48 +0.05</text>
<text x="234.8" y="31.3">4X</text>
<text x="242" y="31.3">3.40贯穿</text>
<text x="265.7" y="31.3">6.5 EQS</text>
<text x="379.8" y="53.8">全部</text>
<text x="388.5" y="48.8">3.2</text>
<text x="210.8" y="62.7" transform="rotate(-90 210.8 62.7)">32.53</text>
<text x="29.9" y="89.4">3X</text>
<text x="37.1" y="89.4">3 -0.01</text>
<text x="42.4" y="85">0</text>
<text x="52.4" y="89.4">5（销钉孔）</text>
<text x="44.1" y="95.2">PG</text>
<text x="95.8" y="92">27 ±0.01</text>
<text x="151.7" y="99">33.50</text>
<text x="181" y="99">28.50</text>
<text x="298.9" y="98.9">3X</text>
<text x="306.1" y="98.9">4.50</text>
<text x="323.7" y="98.9">7.5</text>
<text x="332.2" y="98.9">3</text>
<text x="316.8" y="117.9">27</text>
<text x="259.3" y="137.3" transform="rotate(-90 259.3 137.3)">18</text>
<text x="32.7" y="151.3">2XM4</text>
<text x="61.2" y="153.1" transform="rotate(-90 61.2 153.1)">3</text>
<text x="150.6" y="152.6">2XM3贯穿（两侧对称）</text>
<text x="321.6" y="154.2">2 x M3 完全贯穿</text>
<text x="99.8" y="158.7" transform="rotate(-90 99.8 158.7)">67</text>
<text x="120.6" y="158.8" transform="rotate(-90 120.6 158.8)">4.50</text>
<text x="327.6" y="158.5">2.50 完全贯穿</text>
<text x="313.4" y="171.1" transform="rotate(-90 313.4 171.1)">6.50</text>
<text x="323.3" y="171.1" transform="rotate(-90 323.3 171.1)">8.40</text>
<text x="255.1" y="189.4">B</text>
<text x="306.6" y="189.4">B</text>
<text x="83" y="202.4">16</text>
<text x="298" y="200.2">13</text>
<text x="371.7" y="254">手掌连接主支架</text>
<text x="371.8" y="269.2">HD041-4530-01</text>
<text x="22.7" y="273.6">检验工具名称</text>
<text x="50.8" y="273.6">卡尺</text>
<text x="64" y="273.6">千分尺</text>
<text x="77.6" y="273.6">二次元</text>
<text x="91.9" y="273.6">高度尺</text>
<text x="107.7" y="273.6">针规</text>
<text x="120" y="273.6">钢直尺</text>
<text x="22.7" y="281">检验工具代号</text>
<text x="52.9" y="281">DN</text>
<text x="67" y="281">MM</text>
<text x="80" y="281">TMS</text>
<text x="94.9" y="281">HG</text>
<text x="109.2" y="281">PG</text>
<text x="123.1" y="281">SR</text>
</g>
<g font-size="4.4" fill="#808000">
<text x="314.4" y="106.1">36</text>
<text x="133.3" y="133.2">8</text>
<text x="308.8" y="142.4">R10</text>
<text x="117.1" y="184">7.50</text>
</g>
<g font-size="4.3">
<text x="309.7" y="272">S1</text>
<text x="348.9" y="271.3">1:1</text>
<text x="319" y="280.9">1</text>
<text x="344.5" y="280.9">1</text>
<text x="370.9" y="280.1">Et.AWJ463-1995</text>
</g>
<g font-size="3.9">
<text x="231.7" y="253.2">标记</text>
<text x="241.5" y="253.2">处数</text>
<text x="254.3" y="253.3">分区</text>
<text x="266.7" y="253.2">更改文件号</text>
<text x="283.8" y="253.3">签名</text>
<text x="294.1" y="253.2">年、月、日</text>
<text x="232.7" y="260.2">设计</text>
<text x="270.7" y="260.1">标准化</text>
<text x="315.6" y="261.6">阶段标记</text>
<text x="336.8" y="261.7">重量</text>
<text x="348.6" y="261.6">比例</text>
<text x="232.7" y="273.8">审核</text>
<text x="232.7" y="280.9">工艺</text>
<text x="272" y="280.7">批准</text>
<text x="311.6" y="279.8">共</text>
<text x="325.3" y="279.8">张</text>
<text x="337.1" y="279.8">第</text>
<text x="350.9" y="279.8">张</text>
</g>
</svg>
